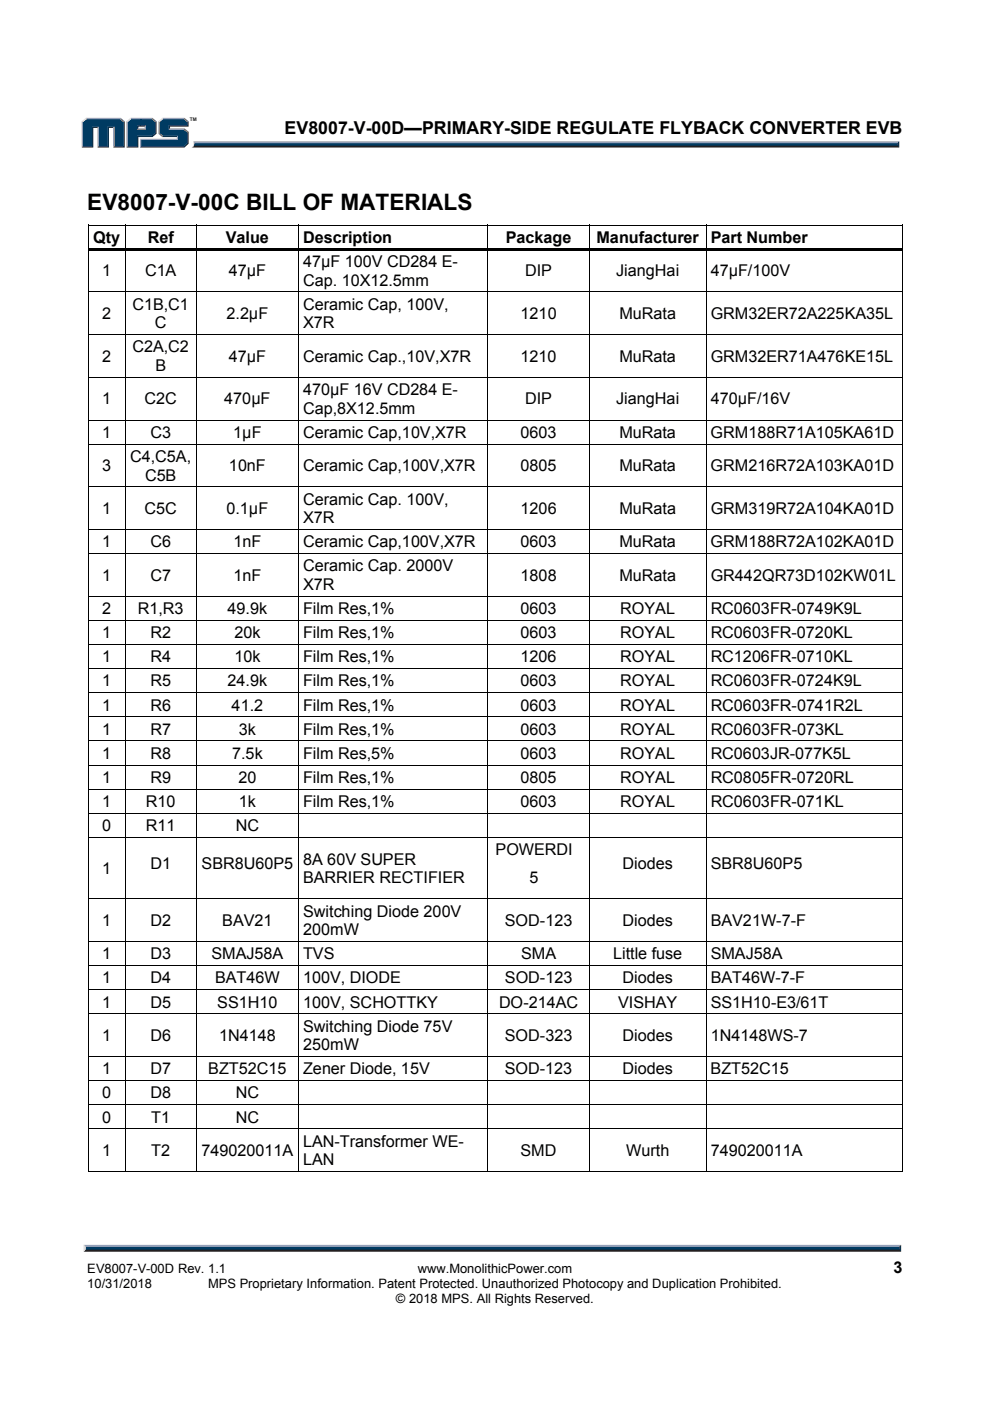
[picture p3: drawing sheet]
<svg xmlns="http://www.w3.org/2000/svg" width="210mm" height="297mm" viewBox="0 0 210 297" stroke-linecap="round" stroke-linejoin="round" font-family="sans-serif">
<path d="M18.2 264.7h172.5l.4 .7h-173.3z" fill="#231f20"/>
<path d="M17.8 263.9h173.3l-.4 .8h-172.5z" fill="#94a0b8"/>
<path d="M191.1 263.9v1.5l-.4-.4v-.6z" fill="#001039"/>
<path d="M18.2 264.4h172.5v.6h-172.5z" fill="#003b62"/>
<path d="M17.8 263.9l.4 .5v.5l-.4 .5z" fill="#dcdddf"/>
<path d="M41 30h149.7l-.4 .6h-149.1z" fill="#94a0b8"/>
<path d="M41.2 30.6h149.1l.4 .7h-150.1l.4-.3z" fill="#231f20"/>
<path d="M190.7 30v1.3l-.4-.4v-.5z" fill="#001039"/>
<path d="M41.2 30.4h149.1v.5h-149.2z" fill="#003b62"/>
<path d="M41 30l.2 .4-.1 .5-.5 .4 .4-.6z" fill="#dcdddf"/>
<path d="M29.3 27.2h1.4l.2 .3h-1.8z" fill="#94a0b8"/>
<g fill="#003b62">
<path d="M17.6 25.9l.8-.6h7l.8 .6v5.1h-1.9v-4.2h-1.4v4.2h-2v-4.2h-1.4v4.2h-1.9z"/>
<path d="M27.1 25.9l.8-.6h2.1v1.3h-.9v.9h1.8v-.9h-1.2v-1.3h2.4l.8 .6v2.3l-.8 .6h-3v2.2h-2z"/>
<path d="M29.9 29.7h7.8v-.9h-3.1l-.8-.6v-2.3l.8-.6h4.3l.8 .6v.7h-3.9v.9h3.1l.8 .6v2.2l-.8 .7h-9z"/>
</g>
<path d="M34.4 25.1h4.7" fill="none" stroke="#94a0b8" stroke-width=".27"/>
<path d="M33.6 25.7l.8-.7 .2 .3-.8 .6z" fill="#dcdddf"/>
<path d="M33.7 25.7v2.7" fill="none" stroke="#94a0b8" stroke-width=".26"/>
<path d="M33.6 28.4l.2-.2 .8 .6-.2 .3z" fill="#547194"/>
<path d="M34.4 28.9h3.4" fill="none" stroke="#001039" stroke-width=".27"/>
<g fill="#94a0b8">
<path d="M29.7 29.4h7.8v-.3l.3-.3v.9h-7.8z"/>
<path d="M29.7 29.4l.3 .3v1.3l-.3 .3z"/>
</g>
<path d="M35.8 26.6h3.9v-.7l.3-.2v1.1h-3.9v.4l-.3 .3z" fill="#001039"/>
<path d="M35.8 27.3h3.3" fill="none" stroke="#94a0b8" stroke-width=".27"/>
<path d="M39.1 27.2l.9 .7-.3 .2-.8-.6z" fill="#547194"/>
<g fill="#001039">
<path d="M30 31h8.9l.8-.7v-2.2l.3-.2v2.6l-.9 .8h-9.4z"/>
<path d="M29.1 28.8h3l.8-.6v-2.3l.3-.2v2.7l-.9 .7h-3v2.2h-2.5l.3-.3h2z"/>
</g>
<path d="M32.3 25l.9 .7-.3 .2-.8-.6z" fill="#547194"/>
<path d="M27.7 25.1h4.6" fill="none" stroke="#94a0b8" stroke-width=".27"/>
<path d="M26.8 25.7l.9-.7 .2 .3-.8 .6z" fill="#dcdddf"/>
<path d="M26.9 25.7v5.6" fill="none" stroke="#94a0b8" stroke-width=".26"/>
<path d="M30.7 26.8l.2-.2v.9l-.2-.3z" fill="#94a0b8"/>
<g fill="#001039">
<path d="M29.1 26.6h1.8l-.2 .2h-1.4v.4l-.2 .3z"/>
<path d="M26.2 25.9l.3-.2v5.6h-2.5l.3-.3h1.9z"/>
</g>
<path d="M25.6 25l.9 .7-.3 .2-.8-.6z" fill="#547194"/>
<path d="M18.2 25.1h7.4" fill="none" stroke="#94a0b8" stroke-width=".27"/>
<path d="M17.3 25.7l.9-.7 .2 .3-.8 .6z" fill="#dcdddf"/>
<path d="M17.5 25.7v5.6" fill="none" stroke="#94a0b8" stroke-width=".26"/>
<path d="M19.5 26.8h1.4l-.2 .3h-.9v4.2h-2.5l.3-.3h1.9z" fill="#001039"/>
<path d="M20.8 26.8v4.5" fill="none" stroke="#94a0b8" stroke-width=".26"/>
<path d="M22.9 26.8h1.4l-.3 .3h-.9v4.2h-2.4l.2-.3h2z" fill="#001039"/>
<path d="M24.1 26.8v4.5" fill="none" stroke="#94a0b8" stroke-width=".26"/>
<path d="M39.1 25l.9 .7-.3 .2-.8-.6z" fill="#547194"/>
<g fill="#000">
<path d="M18.7 47.6h.2v.7h-.2zM18.7 52.7h.2v.7h-.2zM18.9 52.7h7.5v.6h-7.5zM26.4 47.6h.2v.7h-.2zM26.4 53.3h.2v.1h-.2zM26.4 52.7h15.2v.6h-15.2zM41.6 47.6h.2v.7h-.2zM41.6 53.3h.2v.1h-.2zM41.6 52.7h21.6v.6h-21.6zM63.2 47.6h.2v.7h-.2zM63.2 53.3h.2v.1h-.2zM63.2 52.7h40.2v.6h-40.2z"/>
<path d="M103.4 47.6h.1v.7h-.1zM103.4 53.3h.1v.1h-.1zM103.4 52.7h21.6v.6h-21.6zM125 47.6h.1v.7h-.1zM125 53.3h.1v.1h-.1zM125 52.7h24.7v.6h-24.7zM149.7 47.6h.1v.7h-.1zM149.7 53.3h.1v.1h-.1zM149.7 52.7h41.6v.6h-41.6zM191.3 47.6h.2v.7h-.2zM191.3 47.6h.2v.2h-.2zM191.3 52.7h.2v.7h-.2z"/>
<path d="M18.7 61.8h.2v.7h-.2zM18.7 70.8h.2v.7h-.2zM26.4 61.8h.2v.7h-.2zM26.4 70.8h.2v.7h-.2zM41.6 61.8h.2v.7h-.2zM41.6 70.8h.2v.7h-.2zM63.2 61.8h.2v.7h-.2zM63.2 70.8h.2v.7h-.2zM103.4 61.8h.1v.7h-.1zM103.4 70.8h.1v.7h-.1zM125 61.8h.1v.7h-.1zM125 70.8h.1v.7h-.1z"/>
<path d="M149.7 61.8h.1v.7h-.1zM149.7 70.8h.1v.7h-.1zM191.3 61.8h.2v.7h-.2zM191.3 70.8h.2v.7h-.2zM18.7 79.9h.2v.7h-.2zM18.7 89h.2v.6h-.2zM18.7 94.1h.2v.6h-.2zM26.4 79.9h.2v.7h-.2zM26.4 89h.2v.6h-.2zM26.4 94.1h.2v.6h-.2zM41.6 79.9h.2v.7h-.2zM41.6 89h.2v.6h-.2z"/>
<path d="M41.6 94.1h.2v.6h-.2zM63.2 79.9h.2v.7h-.2zM63.2 89h.2v.6h-.2zM63.2 94.1h.2v.6h-.2zM103.4 79.9h.1v.7h-.1zM103.4 89h.1v.6h-.1zM103.4 94.1h.1v.6h-.1zM125 79.9h.1v.7h-.1zM125 89h.1v.6h-.1zM125 94.1h.1v.6h-.1zM149.7 79.9h.1v.7h-.1zM149.7 89h.1v.6h-.1z"/>
<path d="M149.7 94.1h.1v.6h-.1zM191.3 79.9h.2v.7h-.2zM191.3 89h.2v.6h-.2zM191.3 94.1h.2v.6h-.2zM18.7 103.1h.2v.7h-.2zM18.7 112.2h.2v.7h-.2zM18.7 117.3h.2v.7h-.2zM26.4 103.1h.2v.7h-.2zM26.4 112.2h.2v.7h-.2zM26.4 117.3h.2v.7h-.2zM41.6 103.1h.2v.7h-.2zM41.6 112.2h.2v.7h-.2z"/>
<path d="M41.6 117.3h.2v.7h-.2zM63.2 103.1h.2v.7h-.2zM63.2 112.2h.2v.7h-.2zM63.2 117.3h.2v.7h-.2zM103.4 103.1h.1v.7h-.1zM103.4 112.2h.1v.7h-.1zM103.4 117.3h.1v.7h-.1zM125 103.1h.1v.7h-.1zM125 112.2h.1v.7h-.1zM125 117.3h.1v.7h-.1zM149.7 103.1h.1v.7h-.1zM149.7 112.2h.1v.7h-.1z"/>
<path d="M149.7 117.3h.1v.7h-.1zM191.3 103.1h.2v.7h-.2zM191.3 112.2h.2v.7h-.2zM191.3 117.3h.2v.7h-.2zM18.7 126.3h.2v.7h-.2zM18.7 131.5h.2v.6h-.2zM18.7 136.6h.2v.7h-.2zM26.4 126.3h.2v.7h-.2zM26.4 131.5h.2v.6h-.2zM26.4 136.6h.2v.7h-.2zM41.6 126.3h.2v.7h-.2zM41.6 131.5h.2v.6h-.2z"/>
<path d="M41.6 136.6h.2v.7h-.2zM63.2 126.3h.2v.7h-.2zM63.2 131.5h.2v.6h-.2zM63.2 136.6h.2v.7h-.2zM103.4 126.3h.1v.7h-.1zM103.4 131.5h.1v.6h-.1zM103.4 136.6h.1v.7h-.1zM125 126.3h.1v.7h-.1zM125 131.5h.1v.6h-.1zM125 136.6h.1v.7h-.1zM149.7 126.3h.1v.7h-.1zM149.7 131.5h.1v.6h-.1z"/>
<path d="M149.7 136.6h.1v.7h-.1zM191.3 126.3h.2v.7h-.2zM191.3 131.5h.2v.6h-.2zM191.3 136.6h.2v.7h-.2zM18.7 141.7h.2v.7h-.2zM18.7 146.8h.2v.7h-.2zM18.7 151.9h.2v.7h-.2zM18.7 157h.2v.7h-.2zM26.4 141.7h.2v.7h-.2zM26.4 146.8h.2v.7h-.2zM26.4 151.9h.2v.7h-.2zM26.4 157h.2v.7h-.2z"/>
<path d="M41.6 141.7h.2v.7h-.2zM41.6 146.8h.2v.7h-.2zM41.6 151.9h.2v.7h-.2zM41.6 157h.2v.7h-.2zM63.2 141.7h.2v.7h-.2zM63.2 146.8h.2v.7h-.2zM63.2 151.9h.2v.7h-.2zM63.2 157h.2v.7h-.2zM103.4 141.7h.1v.7h-.1zM103.4 146.8h.1v.7h-.1zM103.4 151.9h.1v.7h-.1zM103.4 157h.1v.7h-.1z"/>
<path d="M125 141.7h.1v.7h-.1zM125 146.8h.1v.7h-.1zM125 151.9h.1v.7h-.1zM125 157h.1v.7h-.1zM149.7 141.7h.1v.7h-.1zM149.7 146.8h.1v.7h-.1zM149.7 151.9h.1v.7h-.1zM149.7 157h.1v.7h-.1zM191.3 141.7h.2v.7h-.2zM191.3 146.8h.2v.7h-.2zM191.3 151.9h.2v.7h-.2zM191.3 157h.2v.7h-.2z"/>
<path d="M18.7 162.1h.2v.7h-.2zM18.7 167.2h.2v.7h-.2zM18.7 172.4h.2v.6h-.2zM18.7 177.5h.2v.7h-.2zM26.4 162.1h.2v.7h-.2zM26.4 167.2h.2v.7h-.2zM26.4 172.4h.2v.6h-.2zM26.4 177.5h.2v.7h-.2zM41.6 162.1h.2v.7h-.2zM41.6 167.2h.2v.7h-.2zM41.6 172.4h.2v.6h-.2zM41.6 177.5h.2v.7h-.2z"/>
<path d="M63.2 162.1h.2v.7h-.2zM63.2 167.2h.2v.7h-.2zM63.2 172.4h.2v.6h-.2zM63.2 177.5h.2v.7h-.2zM103.4 162.1h.1v.7h-.1zM103.4 167.2h.1v.7h-.1zM103.4 172.4h.1v.6h-.1zM103.4 177.5h.1v.7h-.1zM125 162.1h.1v.7h-.1zM125 167.2h.1v.7h-.1zM125 172.4h.1v.6h-.1zM125 177.5h.1v.7h-.1z"/>
<path d="M149.7 162.1h.1v.7h-.1zM149.7 167.2h.1v.7h-.1zM149.7 172.4h.1v.6h-.1zM149.7 177.5h.1v.7h-.1zM191.3 162.1h.2v.7h-.2zM191.3 167.2h.2v.7h-.2zM191.3 172.4h.2v.6h-.2zM191.3 177.5h.2v.7h-.2zM18.7 190.5h.2v.7h-.2zM26.4 190.5h.2v.7h-.2zM41.6 190.5h.2v.7h-.2zM63.2 190.5h.2v.7h-.2z"/>
<path d="M103.4 190.5h.1v.7h-.1zM125 190.5h.1v.7h-.1zM149.7 190.5h.1v.7h-.1zM191.3 190.5h.2v.7h-.2zM18.7 199.5h.2v.7h-.2zM18.7 204.6h.2v.7h-.2zM18.7 209.8h.2v.6h-.2zM18.7 214.9h.2v.6h-.2zM26.4 199.5h.2v.7h-.2zM26.4 204.6h.2v.7h-.2zM26.4 209.8h.2v.6h-.2zM26.4 214.9h.2v.6h-.2z"/>
<path d="M41.6 199.5h.2v.7h-.2zM41.6 204.6h.2v.7h-.2zM41.6 209.8h.2v.6h-.2zM41.6 214.9h.2v.6h-.2zM63.2 199.5h.2v.7h-.2zM63.2 204.6h.2v.7h-.2zM63.2 209.8h.2v.6h-.2zM63.2 214.9h.2v.6h-.2zM103.4 199.5h.1v.7h-.1zM103.4 204.6h.1v.7h-.1zM103.4 209.8h.1v.6h-.1zM103.4 214.9h.1v.6h-.1z"/>
<path d="M125 199.5h.1v.7h-.1zM125 204.6h.1v.7h-.1zM125 209.8h.1v.6h-.1zM125 214.9h.1v.6h-.1zM149.7 199.5h.1v.7h-.1zM149.7 204.6h.1v.7h-.1zM149.7 209.8h.1v.6h-.1zM149.7 214.9h.1v.6h-.1zM191.3 199.5h.2v.7h-.2zM191.3 204.6h.2v.7h-.2zM191.3 209.8h.2v.6h-.2zM191.3 214.9h.2v.6h-.2z"/>
<path d="M18.7 223.9h.2v.7h-.2zM18.7 229h.2v.7h-.2zM18.7 234.1h.2v.7h-.2zM18.7 239.2h.2v.7h-.2zM26.4 223.9h.2v.7h-.2zM26.4 229h.2v.7h-.2zM26.4 234.1h.2v.7h-.2zM26.4 239.2h.2v.7h-.2zM41.6 223.9h.2v.7h-.2zM41.6 229h.2v.7h-.2zM41.6 234.1h.2v.7h-.2zM41.6 239.2h.2v.7h-.2z"/>
<path d="M63.2 223.9h.2v.7h-.2zM63.2 229h.2v.7h-.2zM63.2 234.1h.2v.7h-.2zM63.2 239.2h.2v.7h-.2zM103.4 223.9h.1v.7h-.1zM103.4 229h.1v.7h-.1zM103.4 234.1h.1v.7h-.1zM103.4 239.2h.1v.7h-.1zM125 223.9h.1v.7h-.1zM125 229h.1v.7h-.1zM125 234.1h.1v.7h-.1zM125 239.2h.1v.7h-.1z"/>
<path d="M149.7 223.9h.1v.7h-.1zM149.7 229h.1v.7h-.1zM149.7 234.1h.1v.7h-.1zM149.7 239.2h.1v.7h-.1zM191.3 223.9h.2v.7h-.2zM191.3 229h.2v.7h-.2zM191.3 234.1h.2v.7h-.2zM191.3 239.2h.2v.7h-.2zM191.3 248.3h.2v.2h-.2z"/>
</g>
<g fill="none" stroke="#000" stroke-width=".21">
<path d="M18.7 47.7h7.7M18.8 48.3v4.4M18.8 53.4v8.4M26.5 48.3v4.4M26.5 53.4v8.4M26.6 47.7h15M41.7 48.3v4.4M41.7 53.4v8.4M41.8 47.7h21.4M63.3 48.3v4.4M63.3 53.4v8.4M63.4 47.7h40"/>
<path d="M103.4 48.3v4.4M103.4 53.4v8.4M103.5 47.7h21.5M125.1 48.3v4.4M125.1 53.4v8.4M125.1 47.7h24.6M149.8 48.3v4.4M149.8 53.4v8.4M149.8 47.7h41.5M191.4 48.3v4.4M191.4 53.4v8.4M18.8 62.5v8.3"/>
<path d="M18.8 71.5v8.4M18.9 61.9h7.5M18.9 70.9h7.5M18.9 80h7.5M26.5 62.5v8.3M26.5 71.5v8.4M26.6 61.9h15M26.6 70.9h15M26.6 80h15M41.7 62.5v8.3M41.7 71.5v8.4M41.8 61.9h21.4"/>
<path d="M41.8 70.9h21.4M41.8 80h21.4M63.3 62.5v8.3M63.3 71.5v8.4M63.4 61.9h40M63.4 70.9h40M63.4 80h40M103.4 62.5v8.3M103.4 71.5v8.4M103.5 61.9h21.5M103.5 70.9h21.5M103.5 80h21.5"/>
<path d="M125.1 62.5v8.3M125.1 71.5v8.4M125.1 61.9h24.6M125.1 70.9h24.6M125.1 80h24.6M149.8 62.5v8.3M149.8 71.5v8.4M149.8 61.9h41.5M149.8 70.9h41.5M149.8 80h41.5M191.4 62.5v8.3M191.4 71.5v8.4"/>
<path d="M18.8 80.6v8.4M18.8 89.6v4.5M18.8 94.7v8.4M18.9 89h7.5M18.9 94.1h7.5M26.5 80.6v8.4M26.5 89.6v4.5M26.5 94.7v8.4M26.6 89h15M26.6 94.1h15M41.7 80.6v8.4M41.7 89.6v4.5"/>
<path d="M41.7 94.7v8.4M41.8 89h21.4M41.8 94.1h21.4M63.3 80.6v8.4M63.3 89.6v4.5M63.3 94.7v8.4M63.4 89h40M63.4 94.1h40M103.4 80.6v8.4M103.4 89.6v4.5M103.4 94.7v8.4M103.5 89h21.5"/>
<path d="M103.5 94.1h21.5M125.1 80.6v8.4M125.1 89.6v4.5M125.1 94.7v8.4M125.1 89h24.6M125.1 94.1h24.6M149.8 80.6v8.4M149.8 89.6v4.5M149.8 94.7v8.4M149.8 89h41.5M149.8 94.1h41.5M191.4 80.6v8.4"/>
<path d="M191.4 89.6v4.5M191.4 94.7v8.4M18.8 103.8v8.4M18.8 112.9v4.4M18.8 118v8.3M18.9 103.2h7.5M18.9 112.3h7.5M18.9 117.4h7.5M26.5 103.8v8.4M26.5 112.9v4.4M26.5 118v8.3M26.6 103.2h15"/>
<path d="M26.6 112.3h15M26.6 117.4h15M41.7 103.8v8.4M41.7 112.9v4.4M41.7 118v8.3M41.8 103.2h21.4M41.8 112.3h21.4M41.8 117.4h21.4M63.3 103.8v8.4M63.3 112.9v4.4M63.3 118v8.3M63.4 103.2h40"/>
<path d="M63.4 112.3h40M63.4 117.4h40M103.4 103.8v8.4M103.4 112.9v4.4M103.4 118v8.3M103.5 103.2h21.5M103.5 112.3h21.5M103.5 117.4h21.5M125.1 103.8v8.4M125.1 112.9v4.4M125.1 118v8.3M125.1 103.2h24.6"/>
<path d="M125.1 112.3h24.6M125.1 117.4h24.6M149.8 103.8v8.4M149.8 112.9v4.4M149.8 118v8.3M149.8 103.2h41.5M149.8 112.3h41.5M149.8 117.4h41.5M191.4 103.8v8.4M191.4 112.9v4.4M191.4 118v8.3M18.8 127v4.5"/>
<path d="M18.8 132.1v4.5M18.8 137.3v4.4M18.9 126.4h7.5M18.9 131.6h7.5M18.9 136.7h7.5M26.5 127v4.5M26.5 132.1v4.5M26.5 137.3v4.4M26.6 126.4h15M26.6 131.6h15M26.6 136.7h15M41.7 127v4.5"/>
<path d="M41.7 132.1v4.5M41.7 137.3v4.4M41.8 126.4h21.4M41.8 131.6h21.4M41.8 136.7h21.4M63.3 127v4.5M63.3 132.1v4.5M63.3 137.3v4.4M63.4 126.4h40M63.4 131.6h40M63.4 136.7h40M103.4 127v4.5"/>
<path d="M103.4 132.1v4.5M103.4 137.3v4.4M103.5 126.4h21.5M103.5 131.6h21.5M103.5 136.7h21.5M125.1 127v4.5M125.1 132.1v4.5M125.1 137.3v4.4M125.1 126.4h24.6M125.1 131.6h24.6M125.1 136.7h24.6M149.8 127v4.5"/>
<path d="M149.8 132.1v4.5M149.8 137.3v4.4M149.8 126.4h41.5M149.8 131.6h41.5M149.8 136.7h41.5M191.4 127v4.5M191.4 132.1v4.5M191.4 137.3v4.4M18.8 142.4v4.4M18.8 147.5v4.4M18.8 152.6v4.4M18.8 157.7v4.4"/>
<path d="M18.9 141.8h7.5M18.9 146.9h7.5M18.9 152h7.5M18.9 157.1h7.5M26.5 142.4v4.4M26.5 147.5v4.4M26.5 152.6v4.4M26.5 157.7v4.4M26.6 141.8h15M26.6 146.9h15M26.6 152h15M26.6 157.1h15"/>
<path d="M41.7 142.4v4.4M41.7 147.5v4.4M41.7 152.6v4.4M41.7 157.7v4.4M41.8 141.8h21.4M41.8 146.9h21.4M41.8 152h21.4M41.8 157.1h21.4M63.3 142.4v4.4M63.3 147.5v4.4M63.3 152.6v4.4M63.3 157.7v4.4"/>
<path d="M63.4 141.8h40M63.4 146.9h40M63.4 152h40M63.4 157.1h40M103.4 142.4v4.4M103.4 147.5v4.4M103.4 152.6v4.4M103.4 157.7v4.4M103.5 141.8h21.5M103.5 146.9h21.5M103.5 152h21.5M103.5 157.1h21.5"/>
<path d="M125.1 142.4v4.4M125.1 147.5v4.4M125.1 152.6v4.4M125.1 157.7v4.4M125.1 141.8h24.6M125.1 146.9h24.6M125.1 152h24.6M125.1 157.1h24.6M149.8 142.4v4.4M149.8 147.5v4.4M149.8 152.6v4.4M149.8 157.7v4.4"/>
<path d="M149.8 141.8h41.5M149.8 146.9h41.5M149.8 152h41.5M149.8 157.1h41.5M191.4 142.4v4.4M191.4 147.5v4.4M191.4 152.6v4.4M191.4 157.7v4.4M18.8 162.8v4.4M18.8 167.9v4.5M18.8 173v4.5M18.8 178.2v12.3"/>
<path d="M18.9 162.2h7.5M18.9 167.3h7.5M18.9 172.4h7.5M18.9 177.6h7.5M26.5 162.8v4.4M26.5 167.9v4.5M26.5 173v4.5M26.5 178.2v12.3M26.6 162.2h15M26.6 167.3h15M26.6 172.4h15M26.6 177.6h15"/>
<path d="M41.7 162.8v4.4M41.7 167.9v4.5M41.7 173v4.5M41.7 178.2v12.3M41.8 162.2h21.4M41.8 167.3h21.4M41.8 172.4h21.4M41.8 177.6h21.4M63.3 162.8v4.4M63.3 167.9v4.5M63.3 173v4.5M63.3 178.2v12.3"/>
<path d="M63.4 162.2h40M63.4 167.3h40M63.4 172.4h40M63.4 177.6h40M103.4 162.8v4.4M103.4 167.9v4.5M103.4 173v4.5M103.4 178.2v12.3M103.5 162.2h21.5M103.5 167.3h21.5M103.5 172.4h21.5M103.5 177.6h21.5"/>
<path d="M125.1 162.8v4.4M125.1 167.9v4.5M125.1 173v4.5M125.1 178.2v12.3M125.1 162.2h24.6M125.1 167.3h24.6M125.1 172.4h24.6M125.1 177.6h24.6M149.8 162.8v4.4M149.8 167.9v4.5M149.8 173v4.5M149.8 178.2v12.3"/>
<path d="M149.8 162.2h41.5M149.8 167.3h41.5M149.8 172.4h41.5M149.8 177.6h41.5M191.4 162.8v4.4M191.4 167.9v4.5M191.4 173v4.5M191.4 178.2v12.3M18.8 191.2v8.3M18.9 190.5h7.5M18.9 199.6h7.5M26.5 191.2v8.3"/>
<path d="M26.6 190.5h15M26.6 199.6h15M41.7 191.2v8.3M41.8 190.5h21.4M41.8 199.6h21.4M63.3 191.2v8.3M63.4 190.5h40M63.4 199.6h40M103.4 191.2v8.3M103.5 190.5h21.5M103.5 199.6h21.5M125.1 191.2v8.3"/>
<path d="M125.1 190.5h24.6M125.1 199.6h24.6M149.8 191.2v8.3M149.8 190.5h41.5M149.8 199.6h41.5M191.4 191.2v8.3M18.8 200.2v4.4M18.8 205.3v4.5M18.8 210.4v4.5M18.8 215.5v8.4M18.9 204.7h7.5M18.9 209.8h7.5"/>
<path d="M18.9 214.9h7.5M26.5 200.2v4.4M26.5 205.3v4.5M26.5 210.4v4.5M26.5 215.5v8.4M26.6 204.7h15M26.6 209.8h15M26.6 214.9h15M41.7 200.2v4.4M41.7 205.3v4.5M41.7 210.4v4.5M41.7 215.5v8.4"/>
<path d="M41.8 204.7h21.4M41.8 209.8h21.4M41.8 214.9h21.4M63.3 200.2v4.4M63.3 205.3v4.5M63.3 210.4v4.5M63.3 215.5v8.4M63.4 204.7h40M63.4 209.8h40M63.4 214.9h40M103.4 200.2v4.4M103.4 205.3v4.5"/>
<path d="M103.4 210.4v4.5M103.4 215.5v8.4M103.5 204.7h21.5M103.5 209.8h21.5M103.5 214.9h21.5M125.1 200.2v4.4M125.1 205.3v4.5M125.1 210.4v4.5M125.1 215.5v8.4M125.1 204.7h24.6M125.1 209.8h24.6M125.1 214.9h24.6"/>
<path d="M149.8 200.2v4.4M149.8 205.3v4.5M149.8 210.4v4.5M149.8 215.5v8.4M149.8 204.7h41.5M149.8 209.8h41.5M149.8 214.9h41.5M191.4 200.2v4.4M191.4 205.3v4.5M191.4 210.4v4.5M191.4 215.5v8.4M18.8 224.6v4.4"/>
<path d="M18.8 229.7v4.4M18.8 234.8v4.4M18.8 239.9v8.6M18.9 224h7.5M18.9 229.1h7.5M18.9 234.2h7.5M18.9 239.3h7.5M26.5 224.6v4.4M26.5 229.7v4.4M26.5 234.8v4.4M26.5 239.9v8.6M26.6 224h15"/>
<path d="M26.6 229.1h15M26.6 234.2h15M26.6 239.3h15M41.7 224.6v4.4M41.7 229.7v4.4M41.7 234.8v4.4M41.7 239.9v8.6M41.8 224h21.4M41.8 229.1h21.4M41.8 234.2h21.4M41.8 239.3h21.4M63.3 224.6v4.4"/>
<path d="M63.3 229.7v4.4M63.3 234.8v4.4M63.3 239.9v8.6M63.4 224h40M63.4 229.1h40M63.4 234.2h40M63.4 239.3h40M103.4 224.6v4.4M103.4 229.7v4.4M103.4 234.8v4.4M103.4 239.9v8.6M103.5 224h21.5"/>
<path d="M103.5 229.1h21.5M103.5 234.2h21.5M103.5 239.3h21.5M125.1 224.6v4.4M125.1 229.7v4.4M125.1 234.8v4.4M125.1 239.9v8.6M125.1 224h24.6M125.1 229.1h24.6M125.1 234.2h24.6M125.1 239.3h24.6M149.8 224.6v4.4"/>
<path d="M149.8 229.7v4.4M149.8 234.8v4.4M149.8 239.9v8.6M149.8 224h41.5M149.8 229.1h41.5M149.8 234.2h41.5M149.8 239.3h41.5M191.4 224.6v4.4M191.4 229.7v4.4M191.4 234.8v4.4M191.4 239.9v8.6M18.7 248.4h7.7"/>
<path d="M26.6 248.4h15M41.8 248.4h21.4M63.4 248.4h40M103.5 248.4h21.5M125.1 248.4h24.6M149.8 248.4h41.5"/>
</g>
<text font-size="4.8" x="18.5" y="44.5">EV8007-V-00C BILL OF MATERIALS</text>
<text font-size="3.8" x="60.4" y="28.5">EV8007-V-00D—PRIMARY-SIDE REGULATE FLYBACK CONVERTER EVB</text>
<g font-size="3.4">
<text x="19.8" y="51.5">Qty</text>
<text x="31.3" y="51.5">Ref</text>
<text x="47.9" y="51.5">Value</text>
<text x="64.3" y="51.5">Description</text>
<text x="107.3" y="51.5">Package</text>
<text x="126.5" y="51.5">Manufacturer</text>
<text x="150.7" y="51.5">Part Number</text>
<text x="21.7" y="58.6">1</text>
<text x="30.8" y="58.6">C1A</text>
<text x="48.5" y="58.6">47μF</text>
<text x="64.3" y="56.6">47μF 100V CD284 E-</text>
<text x="111.4" y="58.6">DIP</text>
<text x="130.7" y="58.6">JiangHai</text>
<text x="150.7" y="58.6">47μF/100V</text>
<text x="28.1" y="65.7">C1B,C1</text>
<text x="64.3" y="60.5">Cap. 10X12.5mm</text>
<text x="64.3" y="65.7">Ceramic Cap, 100V,</text>
<text x="21.7" y="67.6">2</text>
<text x="32.9" y="69.6">C</text>
<text x="48" y="67.6">2.2μF</text>
<text x="64.3" y="69.6">X7R</text>
<text x="110.4" y="67.6">1210</text>
<text x="131.4" y="67.6">MuRata</text>
<text x="150.7" y="67.6">GRM32ER72A225KA35L</text>
<text x="21.7" y="76.7">2</text>
<text x="28.1" y="74.7">C2A,C2</text>
<text x="48.5" y="76.7">47μF</text>
<text x="64.3" y="76.7">Ceramic Cap.,10V,X7R</text>
<text x="110.4" y="76.7">1210</text>
<text x="131.4" y="76.7">MuRata</text>
<text x="150.7" y="76.7">GRM32ER71A476KE15L</text>
<text x="33" y="78.7">B</text>
<text x="64.3" y="83.8">470μF 16V CD284 E-</text>
<text x="21.7" y="85.7">1</text>
<text x="30.7" y="85.7">C2C</text>
<text x="47.6" y="85.7">470μF</text>
<text x="64.3" y="87.7">Cap,8X12.5mm</text>
<text x="111.4" y="85.7">DIP</text>
<text x="130.7" y="85.7">JiangHai</text>
<text x="150.7" y="85.7">470μF/16V</text>
<text x="21.7" y="92.8">1</text>
<text x="31.9" y="92.8">C3</text>
<text x="49.5" y="92.8">1μF</text>
<text x="64.3" y="92.8">Ceramic Cap,10V,X7R</text>
<text x="110.4" y="92.8">0603</text>
<text x="131.4" y="92.8">MuRata</text>
<text x="150.7" y="92.8">GRM188R71A105KA61D</text>
<text x="21.7" y="99.9">3</text>
<text x="27.6" y="97.9">C4,C5A,</text>
<text x="30.8" y="101.9">C5B</text>
<text x="48.6" y="99.9">10nF</text>
<text x="64.3" y="99.9">Ceramic Cap,100V,X7R</text>
<text x="110.4" y="99.9">0805</text>
<text x="131.4" y="99.9">MuRata</text>
<text x="150.7" y="99.9">GRM216R72A103KA01D</text>
<text x="64.3" y="107">Ceramic Cap. 100V,</text>
<text x="21.7" y="109">1</text>
<text x="30.7" y="109">C5C</text>
<text x="48" y="109">0.1μF</text>
<text x="64.3" y="110.9">X7R</text>
<text x="110.4" y="109">1206</text>
<text x="131.4" y="109">MuRata</text>
<text x="150.7" y="109">GRM319R72A104KA01D</text>
<text x="21.7" y="116.1">1</text>
<text x="31.9" y="116.1">C6</text>
<text x="49.5" y="116.1">1nF</text>
<text x="64.3" y="116.1">Ceramic Cap,100V,X7R</text>
<text x="110.4" y="116.1">0603</text>
<text x="131.4" y="116.1">MuRata</text>
<text x="150.7" y="116.1">GRM188R72A102KA01D</text>
<text x="21.7" y="123.1">1</text>
<text x="31.9" y="123.1">C7</text>
<text x="49.5" y="123.1">1nF</text>
<text x="64.3" y="121.2">Ceramic Cap. 2000V</text>
<text x="64.3" y="125.1">X7R</text>
<text x="110.4" y="123.1">1808</text>
<text x="131.4" y="123.1">MuRata</text>
<text x="150.7" y="123.1">GR442QR73D102KW01L</text>
<text x="21.7" y="130.2">2</text>
<text x="29.2" y="130.2">R1,R3</text>
<text x="48.3" y="130.2">49.9k</text>
<text x="64.3" y="130.2">Film Res,1%</text>
<text x="110.4" y="130.2">0603</text>
<text x="131.6" y="130.2">ROYAL</text>
<text x="150.7" y="130.2">RC0603FR-0749K9L</text>
<text x="21.7" y="135.3">1</text>
<text x="31.9" y="135.3">R2</text>
<text x="49.7" y="135.3">20k</text>
<text x="64.3" y="135.3">Film Res,1%</text>
<text x="110.4" y="135.3">0603</text>
<text x="131.6" y="135.3">ROYAL</text>
<text x="150.7" y="135.3">RC0603FR-0720KL</text>
<text x="21.7" y="140.4">1</text>
<text x="31.9" y="140.4">R4</text>
<text x="49.7" y="140.4">10k</text>
<text x="64.3" y="140.4">Film Res,1%</text>
<text x="110.4" y="140.4">1206</text>
<text x="131.6" y="140.4">ROYAL</text>
<text x="150.7" y="140.4">RC1206FR-0710KL</text>
<text x="21.7" y="145.5">1</text>
<text x="31.9" y="145.5">R5</text>
<text x="48.3" y="145.5">24.9k</text>
<text x="64.3" y="145.5">Film Res,1%</text>
<text x="110.4" y="145.5">0603</text>
<text x="131.6" y="145.5">ROYAL</text>
<text x="150.7" y="145.5">RC0603FR-0724K9L</text>
<text x="21.7" y="150.7">1</text>
<text x="21.7" y="155.8">1</text>
<text x="31.9" y="150.7">R6</text>
<text x="31.9" y="155.8">R7</text>
<text x="49.1" y="150.7">41.2</text>
<text x="50.7" y="155.8">3k</text>
<text x="64.3" y="150.7">Film Res,1%</text>
<text x="64.3" y="155.8">Film Res,1%</text>
<text x="110.4" y="150.7">0603</text>
<text x="110.4" y="155.8">0603</text>
<text x="131.6" y="150.7">ROYAL</text>
<text x="131.6" y="155.8">ROYAL</text>
<text x="150.7" y="150.7">RC0603FR-0741R2L</text>
<text x="150.7" y="155.8">RC0603FR-073KL</text>
<text x="21.7" y="160.9">1</text>
<text x="31.9" y="160.9">R8</text>
<text x="49.2" y="160.9">7.5k</text>
<text x="64.3" y="160.9">Film Res,5%</text>
<text x="110.4" y="160.9">0603</text>
<text x="131.6" y="160.9">ROYAL</text>
<text x="150.7" y="160.9">RC0603JR-077K5L</text>
<text x="21.7" y="166">1</text>
<text x="31.9" y="166">R9</text>
<text x="50.6" y="166">20</text>
<text x="64.3" y="166">Film Res,1%</text>
<text x="110.4" y="166">0805</text>
<text x="131.6" y="166">ROYAL</text>
<text x="150.7" y="166">RC0805FR-0720RL</text>
<text x="21.7" y="171.1">1</text>
<text x="30.9" y="171.1">R10</text>
<text x="50.7" y="171.1">1k</text>
<text x="64.3" y="171.1">Film Res,1%</text>
<text x="110.4" y="171.1">0603</text>
<text x="131.6" y="171.1">ROYAL</text>
<text x="150.7" y="171.1">RC0603FR-071KL</text>
<text x="21.7" y="176.2">0</text>
<text x="30.9" y="176.2">R11</text>
<text x="50" y="176.2">NC</text>
<text x="21.7" y="185.3">1</text>
<text x="31.9" y="184.3">D1</text>
<text x="42.8" y="184.3">SBR8U60P5</text>
<text x="64.3" y="183.3">8A 60V SUPER</text>
<text x="105.1" y="181.3">POWERDI</text>
<text x="132.1" y="184.3">Diodes</text>
<text x="150.7" y="184.3">SBR8U60P5</text>
<text x="64.3" y="187.3">BARRIER RECTIFIER</text>
<text x="112.3" y="187.3">5</text>
<text x="21.7" y="196.3">1</text>
<text x="31.9" y="196.3">D2</text>
<text x="47.1" y="196.3">BAV21</text>
<text x="64.3" y="194.3">Switching Diode 200V</text>
<text x="107.1" y="196.3">SOD-123</text>
<text x="132.1" y="196.3">Diodes</text>
<text x="150.7" y="196.3">BAV21W-7-F</text>
<text x="21.7" y="203.4">1</text>
<text x="31.9" y="203.4">D3</text>
<text x="44.9" y="203.4">SMAJ58A</text>
<text x="64.3" y="203.4">TVS</text>
<text x="64.3" y="198.3">200mW</text>
<text x="110.5" y="203.4">SMA</text>
<text x="130" y="203.4">Little fuse</text>
<text x="150.7" y="203.4">SMAJ58A</text>
<text x="21.7" y="208.5">1</text>
<text x="31.9" y="208.5">D4</text>
<text x="45.6" y="208.5">BAT46W</text>
<text x="64.3" y="208.5">100V, DIODE</text>
<text x="107.1" y="208.5">SOD-123</text>
<text x="132.1" y="208.5">Diodes</text>
<text x="150.8" y="208.5">BAT46W-7-F</text>
<text x="21.7" y="213.6">1</text>
<text x="31.9" y="213.6">D5</text>
<text x="46.1" y="213.6">SS1H10</text>
<text x="64.3" y="213.6">100V, SCHOTTKY</text>
<text x="105.9" y="213.6">DO-214AC</text>
<text x="131.1" y="213.6">VISHAY</text>
<text x="150.7" y="213.6">SS1H10-E3/61T</text>
<text x="21.7" y="220.7">1</text>
<text x="31.9" y="220.7">D6</text>
<text x="46.5" y="220.7">1N4148</text>
<text x="64.3" y="218.7">Switching Diode 75V</text>
<text x="107.1" y="220.7">SOD-323</text>
<text x="132.1" y="220.7">Diodes</text>
<text x="150.7" y="220.7">1N4148WS-7</text>
<text x="21.7" y="227.8">1</text>
<text x="31.9" y="227.8">D7</text>
<text x="44.2" y="227.8">BZT52C15</text>
<text x="64.3" y="227.8">Zener Diode, 15V</text>
<text x="64.3" y="222.7">250mW</text>
<text x="107.1" y="227.8">SOD-123</text>
<text x="132" y="227.8">Diodes</text>
<text x="150.7" y="227.8">BZT52C15</text>
<text x="21.7" y="232.9">0</text>
<text x="31.9" y="232.9">D8</text>
<text x="50" y="232.9">NC</text>
<text x="21.7" y="238">0</text>
<text x="32.1" y="238">T1</text>
<text x="50" y="238">NC</text>
<text x="21.7" y="245.1">1</text>
<text x="32.1" y="245.1">T2</text>
<text x="42.8" y="245.1">749020011A</text>
<text x="64.3" y="243.1">LAN-Transformer WE-</text>
<text x="110.4" y="245.1">SMD</text>
<text x="132.8" y="245.1">Wurth</text>
<text x="150.8" y="245.1">749020011A</text>
<text x="64.3" y="247.1">LAN</text>
<text x="189.5" y="269.9">3</text>
</g>
<g font-size="2.7">
<text x="18.5" y="269.9">EV8007-V-00D Rev. 1.1</text>
<text x="88.6" y="269.9">www.MonolithicPower.com</text>
<text x="18.5" y="273.2">10/31/2018</text>
<text x="44.1" y="273.2">MPS Proprietary Information. Patent Protected. Unauthorized Photocopy and Duplication Prohibited.</text>
<text x="84" y="276.3">© 2018 MPS. All Rights Reserved.</text>
</g>
<text font-size="1" fill="#231f20" x="40.3" y="25.7">TM</text>
</svg>
